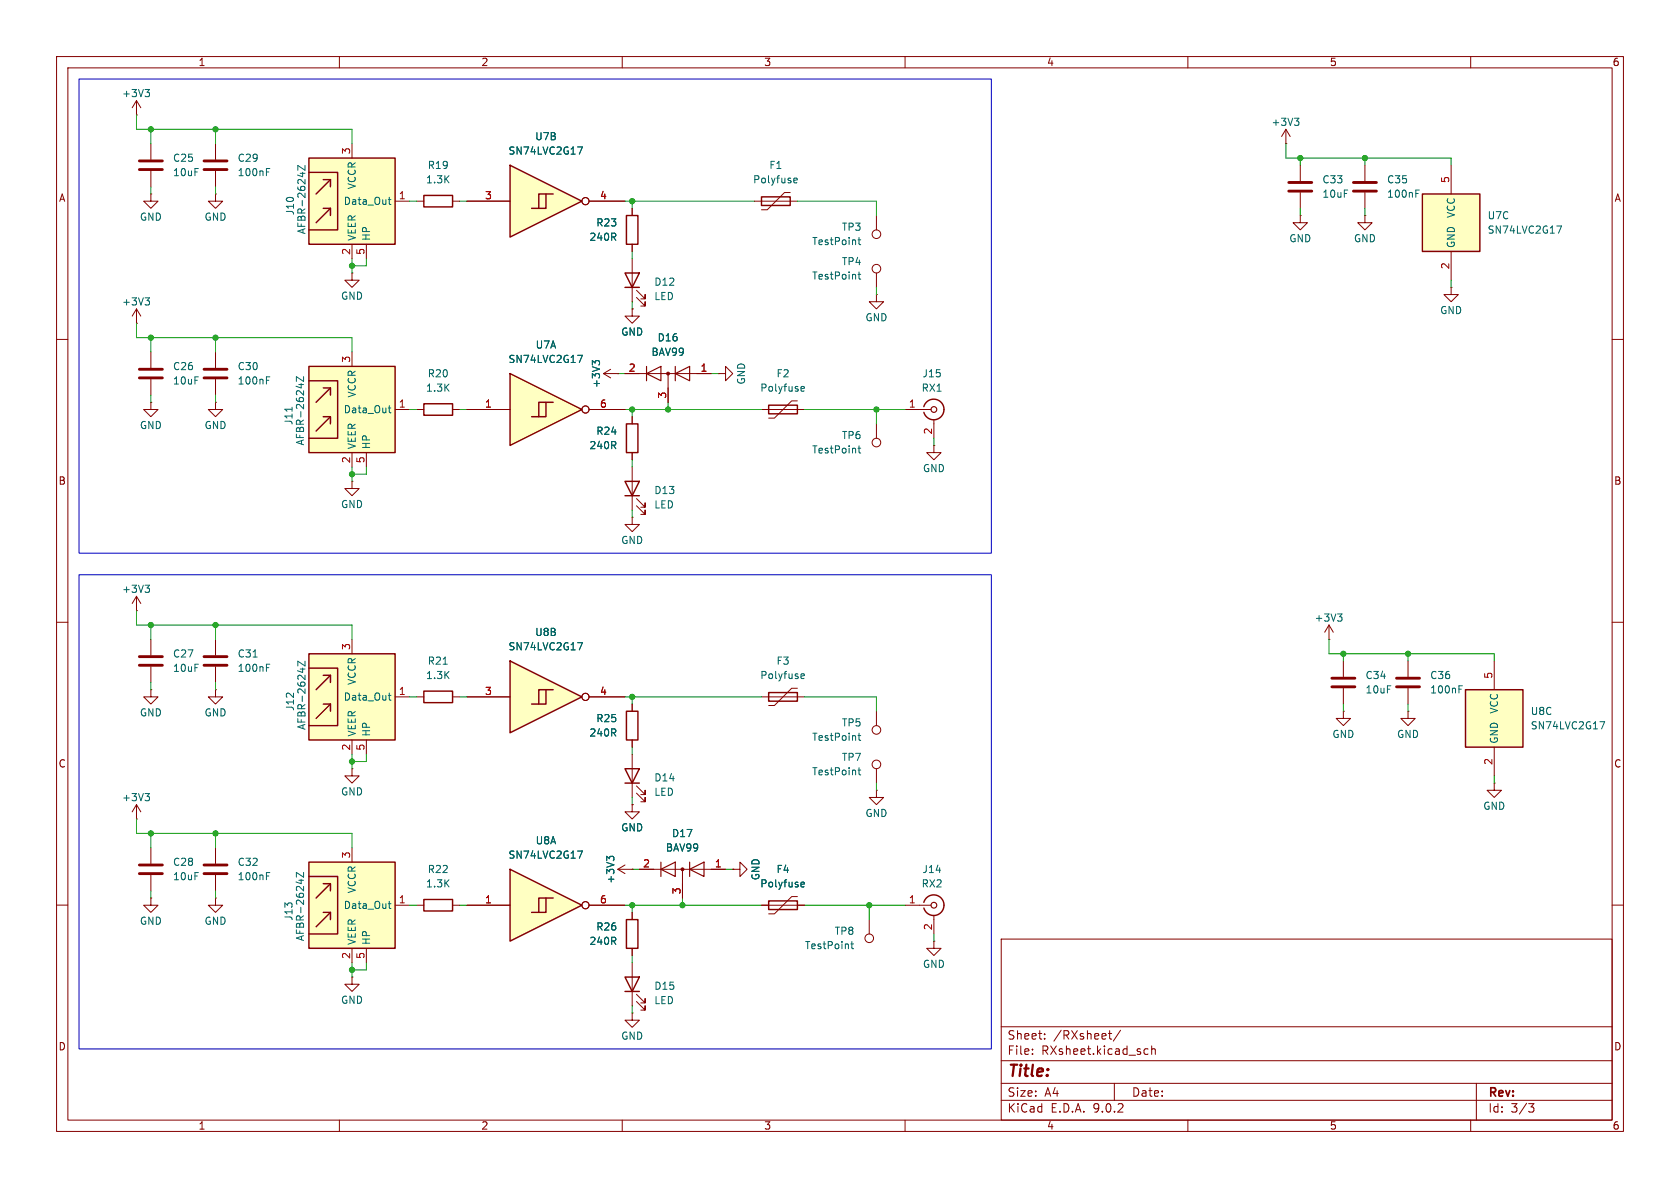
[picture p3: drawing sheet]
<svg xmlns="http://www.w3.org/2000/svg" width="297mm" height="210mm" viewBox="0 0 297 210" stroke-linecap="round" stroke-linejoin="round" font-family="sans-serif">
<g fill="none" stroke="#840000" stroke-width=".18">
<path d="M10 10h277v190h-277zM12 12h273v186h-273zM60 10v2M110 10v2M160 10v2M210 10v2M260 10v2M10 60h2M285 60h2M62.2 85.1v1.3h1.3l-1.3 1.2-1.2-1.2h1.2M62.2 85.1h.1M10 110h2"/>
<path d="M285 110h2M111.8 133.4v7.6M112.5 138.9l1.5 1.6v-.8v.8h-.7M112.5 140.2l1.5 1.5v-.7v.7h-.7M10 160h2M177 166h108v32h-108zM285 160h2M60 198v2M110 198v2M160 198v2M177 194.5h108M177 191.5h108"/>
<path d="M177 187.5h108M177 181.5h108M182.5 186.3v.1M182.5 185.5v.1M184.7 183.6v.1M184.7 182.8v.1M196 182.7h.5M196.2 182.2v1.3l.3 .2M197 191.5v3M198.1 182.1l-1.3 2M202.5 185.4l.5 .1M203 186.3l-.5 .1"/>
<path d="M203.6 185.5l.2-.1 .4 .1v.9M203.6 184.9v1.5M210 198v2M260 198v2M261 191.5v6.5M270.2 195.1h1l-.5 .6 .4 .1 .1 .5-.3 .3h-.4"/>
</g>
<path d="M110.5 135.9h2.5l-1.2 2.5zM110.5 138.4h2.5" fill="none" stroke="#840000" stroke-width=".25"/>
<g fill="#ffffc2">
<path d="M90.2 29.2l12.7 6.4-12.7 6.3z"/>
<path d="M95.2 34.3h2.6l-3.8 2.5h1.2z"/>
<path d="M96.5 34.3v2.5h-1.3z"/>
</g>
<path d="M90.2 29.2l12.7 6.4-12.7 6.3zM96.5 34.3v2.5h-1.3M97.8 34.3h-2.6v2.5h-1.2" fill="none" stroke="#840000" stroke-width=".25"/>
<g fill="none" stroke="#840000" stroke-width=".18">
<path d="M82.5 35.6h7.7M104.1 35.6h6.4"/>
<circle cx="103.5" cy="35.6" r=".63"/>
</g>
<path d="M102.1 26h.9l-.6 1.2" fill="none" stroke="#006464" stroke-width=".18"/>
<g fill="#ffffc2">
<path d="M90.2 66l12.7 6.4-12.7 6.3z"/>
<path d="M95.2 71.1h2.6l-3.8 2.6h1.2z"/>
<path d="M96.5 71.1v2.6h-1.3z"/>
</g>
<path d="M134.6 34.8h5.1v1.5h-5.1zM90.2 66l12.7 6.4-12.7 6.3zM96.5 71.1v2.6h-1.3M97.8 71.1h-2.6v2.6h-1.2M110.7 162.6h2.1v5h-2.1z" fill="none" stroke="#840000" stroke-width=".25"/>
<g fill="none" stroke="#840000" stroke-width=".18">
<path d="M133.3 35.6h7.7M139.7 34h-1l-3.1 3.1h-1M154.9 48.3v2.5M82.5 72.4h7.7M104.1 72.4h6.4M109.2 153.7l1.3 .7M109.2 153.7h2.6M110.5 152.9l-1.3 .8M111.8 142.2v1.3h-1.3l1.3 1.3 1.2-1.3h-1.2M111.8 142.2h.1M111.8 153.7h.1M62.2 172.7v1.3h1.3l-1.3 1.3-1.2-1.3h1.2"/>
<path d="M62.2 172.7h.1M111.8 179.1v1.2h-1.3l1.3 1.3 1.2-1.3h-1.2M111.8 179.1h.1M111.8 161.3v1.3M111.8 167.6v1.3"/>
<circle cx="154.9" cy="47.5" r=".76"/>
<circle cx="103.5" cy="72.4" r=".63"/>
</g>
<path d="M140.3 32.1l.2 .2h.4M140.3 31.7l.2-.2h.3l.1 .2v.1l-.6 .1M151.7 48.5h.5M151.9 48.1v1.1l.3 .1M102.1 62.8h.9l-.6 1.3M107.7 151.8l-.4-.4v.8M107.7 151.6l.3-.2h.3l.2 .2" fill="none" stroke="#006464" stroke-width=".18"/>
<path d="M54.6 152.4h15.2v15.2h-15.2z" fill="#ffffc2"/>
<path d="M54.6 152.4h15.2v15.2h-15.2zM54.6 154.9h5.1v10.2h-5.1M57.1 156.2h1.3M58.4 156.2l-2.5 2.6M58.4 156.2v1.3M57.1 161.3h1.3M58.4 161.3v1.3M58.4 161.3l-2.5 2.5" fill="none" stroke="#840000" stroke-width=".25"/>
<path d="M62.2 149.9v2.5M62.2 167.6v2.6M64.8 167.6v2.6M69.8 160h2.6" fill="none" stroke="#840000" stroke-width=".18"/>
<path d="M53.2 155.4v.8M53.7 154.2v.9l-1.3-.9v.9M68.6 159.8h.5M68.8 160.4l.3 .2" fill="none" stroke="#006464" stroke-width=".18"/>
<g fill="#ffffc2">
<path d="M90.2 153.7l12.7 6.3-12.7 6.4z"/>
<path d="M95.2 158.8h2.6l-3.8 2.5h1.2z"/>
<path d="M96.5 158.8v2.5h-1.3z"/>
</g>
<path d="M90.2 153.7l12.7 6.3-12.7 6.4zM96.5 158.8v2.5h-1.3M97.8 158.8h-2.6v2.5h-1.2" fill="none" stroke="#840000" stroke-width=".25"/>
<g fill="none" stroke="#840000" stroke-width=".18">
<path d="M110.5 66h15.2M118.1 66v5.1M82.5 160h7.7M104.1 160h6.4"/>
<circle cx="103.5" cy="160" r=".63"/>
</g>
<path d="M102.1 150.4h.9l-.6 1.3" fill="none" stroke="#006464" stroke-width=".18"/>
<path d="M114.3 66l2.5-1.2v2.5zM114.3 64.8v2.5M119.4 66l2.5-1.2v2.5zM119.4 64.8v2.5" fill="none" stroke="#840000" stroke-width=".2"/>
<circle cx="118.1" cy="66" r=".25" fill="#840000" stroke="#840000" stroke-width=".18"/>
<g fill="#ffffc2">
<path d="M90.2 116.8l12.7 6.4-12.7 6.3z"/>
<path d="M95.2 121.9h2.6l-3.8 2.6h1.2z"/>
<path d="M96.5 121.9v2.6h-1.3z"/>
</g>
<path d="M90.2 116.8l12.7 6.4-12.7 6.3zM96.5 121.9v2.6h-1.3M97.8 121.9h-2.6v2.6h-1.2M135.9 122.4h5.1v1.6h-5.1zM163.3 159.5a1.81 1.81 0 0 1 2.8-1 1.81 1.81 0 0 1 0 3 1.81 1.81 0 0 1-2.8-1" fill="none" stroke="#840000" stroke-width=".25"/>
<g fill="none" stroke="#840000" stroke-width=".18">
<path d="M154.9 38.1v2.5M24.1 108h.1M24.1 105.4l-.7 1.3M24.1 105.4l.8 1.3M24.1 105.4v2.6M26.7 113v2.8M26.7 117.9v2.8M38.1 113v2.8M38.1 117.9v2.8M26.7 121.9v1.3h1.2l-1.2 1.3-1.3-1.3h1.3M26.7 121.9h.1M38.1 121.9v1.3h1.3l-1.3 1.3-1.3-1.3h1.3"/>
<path d="M38.1 121.9h.1M82.5 123.2h7.7M104.1 123.2h6.4M134.6 123.2h7.6M141 121.7h-1l-3.1 3h-1M24.1 144.8h.1M24.1 142.2v2.6M24.1 142.2l-.7 1.3M24.1 142.2l.8 1.3M26.7 158.8v1.2h1.2l-1.2 1.3-1.3-1.3h1.3M26.7 158.8h.1M26.7 149.9v2.8"/>
<path d="M26.7 154.7v2.8M38.1 158.8v1.2h1.3l-1.3 1.3-1.3-1.3h1.3M38.1 158.8h.1M38.1 149.9v2.8M38.1 154.7v2.8M160 160h4.6M165.1 166.4v1.2h-1.3l1.3 1.3 1.3-1.3h-1.3M165.1 166.4h.1M165.1 161.8v3.3"/>
<circle cx="154.9" cy="41.4" r=".76"/>
<circle cx="103.5" cy="123.2" r=".63"/>
</g>
<g fill="none" stroke="#006464" stroke-width=".18">
<path d="M151.7 42.4h.5M151.9 42v1.1l.3 .2M25.6 103.4h.8l-.4 .5M26.2 103.9l.2 .3v.3l-.2 .2M44.7 116.1h.8M47.1 118h.4M47.1 117.4h.6M102.1 113.6h.9l-.6 1.3M141.6 119.8l.2 .2 .3-.1M141.6 119.3l.2-.2h.2l.2 .2v.1l-.6 .1M25.6 140.3h.8l-.4 .5M26.2 140.8l.2 .2v.3l-.2 .2"/>
<path d="M47.1 154.9h.4M47.1 154.2h.6"/>
</g>
<path d="M24.6 116.1h4.1M24.6 117.6h4.1M36.1 116.1h4M36.1 117.6h4M24.6 152.9h4.1M24.6 154.4h4.1M36.1 152.9h4M36.1 154.4h4" fill="none" stroke="#840000" stroke-width=".51"/>
<circle cx="165.1" cy="160" r=".51" fill="none" stroke="#840000" stroke-width=".2"/>
<path d="M54.6 115.6h15.2v15.2h-15.2z" fill="#ffffc2"/>
<g fill="none" stroke="#840000" stroke-width=".25">
<path d="M110.7 38.1h2.1v5.1h-2.1zM110.5 48.3h2.5l-1.2 2.5zM110.5 50.8h2.5M110.7 74.9h2.1v5.1h-2.1zM135.9 71.6h5.1v1.6h-5.1zM110.5 85.1h2.5l-1.2 2.5zM110.5 87.6h2.5M54.6 115.6h15.2v15.2h-15.2zM54.6 118.1h5.1v10.2h-5.1M57.1 119.4h1.3M58.4 119.4l-2.5 2.5M58.4 119.4v1.3"/>
<path d="M57.1 124.5h1.3M58.4 124.5v1.2M58.4 124.5l-2.5 2.5M74.9 122.2h5.1v2h-5.1zM110.7 125.7h2.1v5.1h-2.1zM74.9 159h5.1v2h-5.1zM135.9 159.3h5.1v1.5h-5.1zM110.5 172.7h2.5l-1.2 2.6zM110.5 175.3h2.5"/>
</g>
<g fill="none" stroke="#840000" stroke-width=".18">
<path d="M24.1 17.8l-.7 1.3M24.1 17.8l.8 1.3M24.1 17.8v2.5M24.1 20.3h.1M111.8 36.8v1.3M24.1 57.2h.1M24.1 54.6v2.6M24.1 54.6l-.7 1.3M24.1 54.6l.8 1.3M111.8 54.6v1.3h-1.3l1.3 1.3 1.2-1.3h-1.2M111.8 54.6h.1M111.8 43.2v1.3"/>
<path d="M111.8 45.7v7.6M112.5 52.6l1.5 1.5v-.8v.8h-.7M112.5 51.3l1.5 1.5v-.7v.7h-.7M154.9 52.1v1.2h-1.2l1.2 1.3 1.3-1.3h-1.3M154.9 52.1h.1M106.7 66l1.2 .8M106.7 66h2.5M107.9 65.3l-1.2 .7M109.2 66h.1M111.8 73.7v1.2M127 66h1.3v1.3l1.2-1.3-1.2-1.2v1.2M127 66h.1"/>
<path d="M134.6 72.4h7.6M141 70.9h-1l-3.1 3h-1M111.8 91.4v1.3h-1.3l1.3 1.3 1.2-1.3h-1.2M111.8 91.4h.1M111.8 80v1.3M111.8 82.6v7.6M112.5 89.4l1.5 1.5v-.7v.7h-.7M112.5 88.1l1.5 1.6v-.8v.8h-.7M62.2 113v2.6M62.2 135.9v1.3h1.3l-1.3 1.2-1.2-1.2h1.2M62.2 135.9h.1M62.2 130.8v2.6"/>
<path d="M64.8 130.8v2.6M69.8 123.2h2.6M73.7 123.2h1.2M80 123.2h1.3M111.8 124.5v1.2M111.8 130.8v1.3M154.9 139.7v1.3h-1.2l1.2 1.2 1.3-1.2h-1.3M154.9 139.7h.1M154.9 125.7v2.6M154.9 135.9v2.5M141 158.5h-1l-3.1 3h-1M73.7 160h1.2"/>
<path d="M80 160h1.3M111.8 170.2v7.6M112.5 177l1.5 1.6v-.8v.8h-.7M112.5 175.8l1.5 1.5v-.8v.8h-.7M134.6 160h7.6M153.7 162.6v2.5"/>
<circle cx="154.9" cy="129" r=".76"/>
<circle cx="154.9" cy="135.1" r=".76"/>
<circle cx="153.7" cy="165.9" r=".76"/>
</g>
<g fill="none" stroke="#006464" stroke-width=".18">
<path d="M25.6 15.8h.8l-.4 .5M26.2 16.3l.2 .2v.3l-.2 .3M25.6 52.6h.8l-.4 .5M26.2 53.1l.2 .3v.3l-.2 .2M105.2 64.2l-.5-.5v.8M105.2 64l.2-.3h.3l.3 .3M141.6 68.5l.2-.2h.2l.2 .2v.1l-.6 .1M141.6 69l.2 .2 .3-.1M53.5 118.1v.8M53.9 116.9v.8l-1.3-.8v.8M78.3 117.4h.8M68.6 122.9h.5"/>
<path d="M68.8 123.6l.3 .2M151.7 130h.5M151.7 136.1h.5M151.9 129.6v1.1l.3 .2M151.9 135.7v1.1l.3 .2M141.6 156.6l.2 .2 .3-.1M141.6 156.1l.2-.2h.2l.2 .2v.1l-.6 .2M150.4 166.9h.5M150.6 166.4v1.1l.3 .2"/>
</g>
<path d="M54.6 27.9h15.2v15.3h-15.2z" fill="#ffffc2"/>
<path d="M54.6 27.9h15.2v15.3h-15.2zM54.6 30.5h5.1v10.1h-5.1M57.1 31.8h1.3M57.1 36.8h1.3M58.4 31.8l-2.5 2.5M58.4 31.8v1.2M58.4 36.8v1.3M58.4 36.8l-2.5 2.6" fill="none" stroke="#840000" stroke-width=".25"/>
<g fill="none" stroke="#840000" stroke-width=".18">
<path d="M26.7 34.3v1.3h1.2l-1.2 1.2-1.3-1.2h1.3M26.7 34.3h.1M26.7 25.4v2.8M26.7 30.2v2.8M38.1 25.4v2.8M38.1 30.2v2.8M62.2 25.4v2.5M69.8 35.6h2.6M227.3 25.4h.1M227.3 22.9l-.7 1.2M227.3 22.9l.8 1.2M227.3 22.9v2.5"/>
<path d="M229.9 38.1v1.3h-1.3l1.3 1.2 1.2-1.2h-1.2M229.9 38.1h.1M229.9 29.2v2.8M229.9 34v2.8M241.3 38.1v1.3h-1.3l1.3 1.2 1.3-1.2h-1.3M241.3 38.1h.1M241.3 29.2v2.8M241.3 34v2.8M62.2 48.3v1.2h1.3l-1.3 1.3-1.2-1.3h1.2M62.2 48.3h.1M62.2 43.2v2.5M64.8 43.2v2.5"/>
<path d="M26.7 71.1v1.3h1.2l-1.2 1.3-1.3-1.3h1.3M26.7 71.1h.1M26.7 62.2v2.8M26.7 67.1v2.8M38.1 62.2v2.8M38.1 67.1v2.8M154.9 74.9v2.6M234.9 113h.1M234.9 110.5l-.7 1.3M234.9 110.5l.8 1.3M234.9 110.5v2.5M237.5 116.8v2.8"/>
<path d="M248.9 116.8v2.8M237.5 125.7v1.3h-1.3l1.3 1.3 1.3-1.3h-1.3M237.5 125.7h.1M237.5 121.7v2.8M248.9 125.7v1.3h-1.3l1.3 1.3 1.3-1.3h-1.3M248.9 125.7h.1M248.9 121.7v2.8M264.2 138.4v1.3h-1.3l1.3 1.3 1.2-1.3h-1.2M264.2 138.4h.1M113 153.7h15.3M120.6 153.7v5.1M129.5 153.7h1.3v1.2l1.3-1.2-1.3-1.3v1.3"/>
<path d="M129.5 153.7h.1"/>
<circle cx="154.9" cy="78.2" r=".76"/>
</g>
<g fill="none" stroke="#006464" stroke-width=".18">
<path d="M47.1 30.4h.4M47.1 29.8h.6M53.5 30.5v.7M53.9 29.2v.9l-1.3-.9v.9M68.6 35.3h.5M68.8 36l.3 .1M228.8 20.9h.8l-.4 .5M229.4 21.4l.2 .2v.3l-.2 .3M250.3 34.2h.4M250.3 33.6h.6M47.1 67.2h.4M47.1 66.6h.6"/>
<path d="M151.7 79.2h.5M151.9 78.8v1.1l.3 .2M236.5 108.5h.7l-.4 .5M237 109l.2 .3v.3l-.2 .2M257.9 121.8h.4M257.9 121.2h.6"/>
</g>
<path d="M116.8 153.7l2.6-1.3v2.5zM116.8 152.4v2.5M121.9 153.7l2.6-1.3v2.5zM121.9 152.4v2.5" fill="none" stroke="#840000" stroke-width=".2"/>
<circle cx="120.6" cy="153.7" r=".25" fill="#840000" stroke="#840000" stroke-width=".18"/>
<g fill="none" stroke="#840000" stroke-width=".51">
<path d="M24.6 28.4h4.1M24.6 30h4.1M36.1 28.4h4M36.1 30h4M227.8 32.3h4.1M227.8 33.8h4.1M239.3 32.3h4M239.3 33.8h4M24.6 65.3h4.1M24.6 66.8h4.1M36.1 65.3h4M36.1 66.8h4"/>
<path d="M235.5 119.9h4M246.9 119.9h4.1M235.5 121.4h4M246.9 121.4h4.1"/>
</g>
<path d="M259.1 121.9h10.1v10.2h-10.1z" fill="#ffffc2"/>
<path d="M163.3 71.9a1.81 1.81 0 0 1 2.8-1 1.81 1.81 0 0 1 0 2.9 1.81 1.81 0 0 1-2.8-.9M259.1 121.9h10.1v10.2h-10.1z" fill="none" stroke="#840000" stroke-width=".25"/>
<path d="M256.5 50.8v1.3h-1.2l1.2 1.2 1.3-1.2h-1.3M256.5 50.8h.1M160 72.4h4.6M165.1 78.7v1.3h-1.3l1.3 1.3 1.3-1.3h-1.3M165.1 78.7h.1M165.1 74.2v3.3M264.2 116.8v5.1M264.2 132.1v5.1" fill="none" stroke="#840000" stroke-width=".18"/>
<path d="M282.8 127.6h.9l-.6 1.2" fill="none" stroke="#006464" stroke-width=".18"/>
<circle cx="165.1" cy="72.4" r=".51" fill="none" stroke="#840000" stroke-width=".2"/>
<path d="M251.5 34.3h10.1v10.2h-10.1z" fill="#ffffc2"/>
<path d="M74.9 34.5h5.1v2.1h-5.1zM251.5 34.3h10.1v10.2h-10.1zM74.9 71.4h5.1v2h-5.1z" fill="none" stroke="#840000" stroke-width=".25"/>
<path d="M73.7 35.6h1.2M80 35.6h1.3M256.5 29.2v5.1M256.5 44.5v5M38.1 71.1v1.3h1.3l-1.3 1.3-1.3-1.3h1.3M38.1 71.1h.1M73.7 72.4h1.2M80 72.4h1.3" fill="none" stroke="#840000" stroke-width=".18"/>
<path d="M275.2 39.9h.9l-.6 1.3" fill="none" stroke="#006464" stroke-width=".18"/>
<path d="M54.6 64.8h15.2v15.2h-15.2z" fill="#ffffc2"/>
<path d="M54.6 64.8h15.2v15.2h-15.2zM54.6 67.3h5.1v10.2h-5.1M57.1 68.6h1.3M57.1 73.7h1.3M58.4 68.6l-2.5 2.5M58.4 68.6v1.3M58.4 73.7v1.2M58.4 73.7l-2.5 2.5" fill="none" stroke="#840000" stroke-width=".25"/>
<g fill="none" stroke="#840000" stroke-width=".18">
<path d="M38.1 34.3v1.3h1.3l-1.3 1.2-1.3-1.2h1.3M38.1 34.3h.1M82.5 35.6h7.7M104.1 35.6h6.4M111.8 36.8v1.3M111.8 54.6h.1M111.8 43.2v1.3M62.2 62.2v2.6M69.8 72.4h2.6M82.5 72.4h7.7M104.1 72.4h6.4M109.2 66h.1"/>
<path d="M110.5 66h2.5M111.8 73.7v1.2M118.1 68.6v2.5M123.2 66h2.5M62.2 80v2.6M64.8 80v2.6M111.8 80v1.3M82.5 123.2h7.7M104.1 123.2h6.4M111.8 124.5v1.2M111.8 130.8v1.3M111.8 142.2h.1"/>
<path d="M111.8 153.7h.1M113 153.7h2.6M120.6 156.2v2.6M125.7 153.7h2.6M129.5 153.7h.1M82.5 160h7.7M104.1 160h6.4M111.8 161.3v1.3M111.8 167.6v1.3M134.6 160h1.3M141 160h1.2"/>
<circle cx="103.5" cy="35.6" r=".63"/>
<circle cx="103.5" cy="72.4" r=".63"/>
<circle cx="103.5" cy="123.2" r=".63"/>
<circle cx="103.5" cy="160" r=".63"/>
</g>
<g fill="none" stroke="#006464" stroke-width=".18">
<path d="M102.1 26h.9l-.6 1.2M51.6 72v.7M53.2 67.8v.8M53.7 66.6v.8l-1.3-.8v.8M68.6 72.1h.5M68.8 72.8l.3 .2M102.1 62.8h.9l-.6 1.3M105.2 64.2l-.5-.5v.8M105.2 64l.2-.3h.3l.3 .3M102.1 113.6h.9l-.6 1.3M102.1 150.4h.9l-.6 1.3M107.7 151.8l-.4-.4v.8"/>
<path d="M107.7 151.6l.3-.2h.3l.2 .2M141.6 156.6l.2 .2 .3-.1M141.6 156.1l.2-.2h.2l.2 .2v.1l-.6 .2"/>
</g>
<g fill="none" stroke="#009600" stroke-width=".18">
<path d="M24.1 20.3v2.6h38.1v2.5M26.7 22.9v2.5M26.7 33v1.3M38.1 22.9v2.5M38.1 33v1.3M72.4 35.6h1.3M81.3 35.6h1.2M110.5 35.6h22.8M111.8 35.6v1.2M141 35.6h13.9v2.5M227.3 25.4v2.5h29.2v1.3M229.9 27.9v1.3"/>
<path d="M229.9 36.8v1.3M241.3 27.9v1.3M241.3 36.8v1.3M24.1 57.2v2.5h38.1v2.5M26.7 59.7v2.5M38.1 59.7v2.5M62.2 45.7v2.6M64.8 45.7v1.3h-2.6M111.8 44.5v1.2M111.8 53.3v1.3M154.9 50.8v1.3M256.5 49.5v1.3"/>
<path d="M26.7 69.9v1.2M38.1 69.9v1.2M72.4 72.4h1.3M81.3 72.4h1.2M109.2 66h1.3M110.5 72.4h24.1M111.8 72.4v1.3M118.1 71.1v1.3M125.7 66h1.3M142.2 72.4h17.8M154.9 72.4v2.5M165.1 77.5v1.2"/>
<path d="M62.2 82.6v2.5M64.8 82.6v1.2h-2.6M111.8 81.3v1.3M111.8 90.2v1.2M24.1 108v2.5h38.1v2.5M26.7 110.5v2.5M38.1 110.5v2.5M234.9 113v2.6h29.3v1.2M237.5 115.6v1.2M248.9 115.6v1.2M26.7 120.7v1.2M38.1 120.7v1.2"/>
<path d="M62.2 133.4v2.5M64.8 133.4v1.2h-2.6M72.4 123.2h1.3M81.3 123.2h1.2M110.5 123.2h24.1M111.8 123.2v1.3M111.8 132.1v1.3M142.2 123.2h12.7v2.5M154.9 138.4v1.3M237.5 124.5v1.2M248.9 124.5v1.2M264.2 137.2v1.2"/>
<path d="M24.1 144.8v2.5h38.1v2.6M26.7 147.3v2.6M26.7 157.5v1.3M38.1 147.3v2.6M38.1 157.5v1.3M111.8 141v1.2M111.8 153.7h1.2M120.6 158.8v1.2M128.3 153.7h1.2M62.2 170.2v2.5M64.8 170.2v1.3h-2.6M72.4 160h1.3"/>
<path d="M81.3 160h1.2M110.5 160h24.1M111.8 160v1.3M111.8 168.9v1.3M111.8 177.8v1.3M142.2 160h17.8M153.7 160v2.6M165.1 165.1v1.3"/>
</g>
<path d="M14 14h161.3v83.8h-161.3zM14 101.6h161.3v83.8h-161.3z" fill="none" stroke="#0000c2" stroke-width=".18"/>
<g fill="#009600" stroke="#009600" stroke-width=".18">
<circle cx="120.6" cy="160" r=".46"/>
<circle cx="111.8" cy="123.2" r=".46"/>
<circle cx="111.8" cy="160" r=".46"/>
<circle cx="153.7" cy="160" r=".46"/>
<circle cx="111.8" cy="35.6" r=".46"/>
<circle cx="111.8" cy="72.4" r=".46"/>
<circle cx="118.1" cy="72.4" r=".46"/>
<circle cx="62.2" cy="134.6" r=".46"/>
<circle cx="38.1" cy="147.3" r=".46"/>
<circle cx="26.7" cy="147.3" r=".46"/>
<circle cx="38.1" cy="110.5" r=".46"/>
<circle cx="62.2" cy="171.5" r=".46"/>
<circle cx="38.1" cy="22.9" r=".46"/>
<circle cx="62.2" cy="47" r=".46"/>
<circle cx="38.1" cy="59.7" r=".46"/>
<circle cx="26.7" cy="110.5" r=".46"/>
<circle cx="26.7" cy="59.7" r=".46"/>
<circle cx="26.7" cy="22.9" r=".46"/>
<circle cx="237.5" cy="115.6" r=".46"/>
<circle cx="248.9" cy="115.6" r=".46"/>
<circle cx="229.9" cy="27.9" r=".46"/>
<circle cx="241.3" cy="27.9" r=".46"/>
<circle cx="154.9" cy="72.4" r=".46"/>
<circle cx="62.2" cy="83.8" r=".46"/>
</g>
<text font-size="2.8" fill="#840000" x="178" y="190.9">Title:</text>
<g font-size="2.1" fill="#840000">
<text x="178" y="184">Sheet:</text>
<text x="186.2" y="184">/RXsheet/</text>
<text x="178" y="186.7">File:</text>
<text x="184.1" y="186.7">RXsheet.kicad_sch</text>
<text x="178" y="196.9">KiCad</text>
<text x="178" y="194.1">Size:</text>
<text x="184.7" y="194.1">A4</text>
<text x="185.7" y="196.9">E.D.A.</text>
<text x="193.3" y="196.9">9.0.2</text>
<text x="200" y="194.1">Date:</text>
<text x="263" y="194.3">Rev:</text>
<text x="263" y="196.9">Id:</text>
<text x="267.1" y="196.9">3/3</text>
</g>
<g font-size="1.8" fill="#840000">
<text x="35" y="11.9">1</text>
<text x="85" y="11.9">2</text>
<text x="135" y="11.9">3</text>
<text x="185" y="11.9">4</text>
<text x="235" y="11.9">5</text>
<text x="285" y="11.9">6</text>
<text x="10.3" y="35.9">A</text>
<text x="285.3" y="35.9">A</text>
<text x="10.3" y="85.9">B</text>
<text x="285.3" y="85.9">B</text>
<text x="10.3" y="135.9">C</text>
<text x="285.3" y="135.9">C</text>
<text x="10.3" y="185.9">D</text>
<text x="285.3" y="185.9">D</text>
<text x="35" y="199.9">1</text>
<text x="85" y="199.9">2</text>
<text x="135" y="199.9">3</text>
<text x="185" y="199.9">4</text>
<text x="235" y="199.9">5</text>
<text x="285" y="199.9">6</text>
</g>
<g font-size="1.8" fill="#006464">
<text x="21.5" y="17.4">+3V3</text>
<text x="224.7" y="22.5">+3V3</text>
<text x="30.5" y="28.8">C25</text>
<text x="41.9" y="28.8">C29</text>
<text x="89.8" y="27.5">SN74LVC2G17</text>
<text x="94.5" y="25">U7B</text>
<text x="30.5" y="31.3">10uF</text>
<text x="41.9" y="31.3">100nF</text>
<text x="63.1" y="33.5" transform="rotate(-90 63.1 33.5)">VCCR</text>
<text x="75.2" y="32.6">1.3K</text>
<text x="75.5" y="30.1">R19</text>
<text x="133" y="32.6">Polyfuse</text>
<text x="135.9" y="30.1">F1</text>
<text x="233.7" y="32.6">C33</text>
<text x="233.7" y="35.2">10uF</text>
<text x="245.1" y="35.2">100nF</text>
<text x="245.1" y="32.6">C35</text>
<text x="24.6" y="39.2">GND</text>
<text x="36.1" y="39.2">GND</text>
<text x="52.2" y="38.1" transform="rotate(-90 52.2 38.1)">J10</text>
<text x="54.2" y="41.5" transform="rotate(-90 54.2 41.5)">AFBR-2624Z</text>
<text x="60.7" y="36.4">Data_Out</text>
<text x="105.3" y="40.2">R23</text>
<text x="148.7" y="41">TP3</text>
<text x="257.4" y="38.6" transform="rotate(-90 257.4 38.6)">VCC</text>
<text x="262.9" y="39">U7C</text>
<text x="262.9" y="41.5">SN74LVC2G17</text>
<text x="63.1" y="42.7" transform="rotate(-90 63.1 42.7)">VEER</text>
<text x="65.6" y="42.7" transform="rotate(-90 65.6 42.7)">HP</text>
<text x="104.1" y="42.8">240R</text>
<text x="143.5" y="43.5">TestPoint</text>
<text x="148.7" y="47.1">TP4</text>
<text x="227.8" y="43">GND</text>
<text x="239.3" y="43">GND</text>
<text x="257.4" y="43.9" transform="rotate(-90 257.4 43.9)">GND</text>
<text x="60.2" y="53.2">GND</text>
<text x="115.6" y="53.3">LED</text>
<text x="115.6" y="50.7">D12</text>
<text x="143.5" y="49.6">TestPoint</text>
<text x="21.5" y="54.2">+3V3</text>
<text x="109.7" y="59.5">GND</text>
<text x="152.9" y="57">GND</text>
<text x="254.5" y="55.7">GND</text>
<text x="30.5" y="65.6">C26</text>
<text x="41.9" y="65.6">C30</text>
<text x="89.8" y="64.4">SN74LVC2G17</text>
<text x="94.6" y="61.8">U7A</text>
<text x="115.1" y="63.1">BAV99</text>
<text x="116.2" y="60.6">D16</text>
<text x="30.5" y="68.2">10uF</text>
<text x="41.9" y="68.2">100nF</text>
<text x="63.1" y="70.4" transform="rotate(-90 63.1 70.4)">VCCR</text>
<text x="75.2" y="69.4">1.3K</text>
<text x="75.5" y="66.9">R20</text>
<text x="106.3" y="68.7" transform="rotate(-90 106.3 68.7)">+3V3</text>
<text x="131.9" y="68.1" transform="rotate(-90 131.9 68.1)">GND</text>
<text x="134.3" y="69.4">Polyfuse</text>
<text x="137.2" y="66.9">F2</text>
<text x="162.8" y="69.4">RX1</text>
<text x="163" y="66.9">J15</text>
<text x="24.6" y="76">GND</text>
<text x="36.1" y="76">GND</text>
<text x="51.9" y="75.2" transform="rotate(-90 51.9 75.2)">J11</text>
<text x="60.7" y="73.3">Data_Out</text>
<text x="105.3" y="77.1">R24</text>
<text x="148.7" y="77.8">TP6</text>
<text x="53.9" y="78.8" transform="rotate(-90 53.9 78.8)">AFBR-2624Z</text>
<text x="63.1" y="79.5" transform="rotate(-90 63.1 79.5)">VEER</text>
<text x="65.6" y="79.5" transform="rotate(-90 65.6 79.5)">HP</text>
<text x="104.1" y="79.6">240R</text>
<text x="143.5" y="80.4">TestPoint</text>
<text x="163.1" y="83.7">GND</text>
<text x="115.6" y="87.5">D13</text>
<text x="60.2" y="90">GND</text>
<text x="115.6" y="90.1">LED</text>
<text x="109.7" y="96.4">GND</text>
<text x="21.5" y="105">+3V3</text>
<text x="94.5" y="112.6">U8B</text>
<text x="232.3" y="110.1">+3V3</text>
<text x="30.5" y="116.4">C27</text>
<text x="30.5" y="119">10uF</text>
<text x="41.9" y="119">100nF</text>
<text x="41.9" y="116.4">C31</text>
<text x="75.5" y="117.7">R21</text>
<text x="89.8" y="115.2">SN74LVC2G17</text>
<text x="137.2" y="117.7">F3</text>
<text x="52.2" y="125.8" transform="rotate(-90 52.2 125.8)">J12</text>
<text x="60.7" y="124.1">Data_Out</text>
<text x="63.1" y="121.2" transform="rotate(-90 63.1 121.2)">VCCR</text>
<text x="75.2" y="120.2">1.3K</text>
<text x="134.3" y="120.2">Polyfuse</text>
<text x="241.3" y="120.2">C34</text>
<text x="241.3" y="122.8">10uF</text>
<text x="252.7" y="122.8">100nF</text>
<text x="252.7" y="120.2">C36</text>
<text x="24.6" y="126.8">GND</text>
<text x="36.1" y="126.8">GND</text>
<text x="54.2" y="129.1" transform="rotate(-90 54.2 129.1)">AFBR-2624Z</text>
<text x="63.1" y="130.3" transform="rotate(-90 63.1 130.3)">VEER</text>
<text x="65.6" y="130.3" transform="rotate(-90 65.6 130.3)">HP</text>
<text x="104.1" y="130.4">240R</text>
<text x="105.3" y="127.9">R25</text>
<text x="143.5" y="131.2">TestPoint</text>
<text x="148.7" y="128.6">TP5</text>
<text x="235.5" y="130.7">GND</text>
<text x="246.9" y="130.7">GND</text>
<text x="265" y="131.6" transform="rotate(-90 265 131.6)">GND</text>
<text x="265" y="126.3" transform="rotate(-90 265 126.3)">VCC</text>
<text x="270.5" y="126.6">U8C</text>
<text x="270.5" y="129.1">SN74LVC2G17</text>
<text x="143.5" y="137.3">TestPoint</text>
<text x="148.7" y="134.7">TP7</text>
<text x="21.5" y="141.8">+3V3</text>
<text x="60.2" y="140.8">GND</text>
<text x="115.6" y="140.9">LED</text>
<text x="115.6" y="138.3">D14</text>
<text x="262.1" y="143.4">GND</text>
<text x="94.6" y="149.5">U8A</text>
<text x="109.7" y="147.2">GND</text>
<text x="118.7" y="148.2">D17</text>
<text x="152.9" y="144.6">GND</text>
<text x="30.5" y="153.3">C28</text>
<text x="30.5" y="155.8">10uF</text>
<text x="41.9" y="155.8">100nF</text>
<text x="41.9" y="153.3">C32</text>
<text x="75.5" y="154.5">R22</text>
<text x="89.8" y="152">SN74LVC2G17</text>
<text x="117.6" y="150.7">BAV99</text>
<text x="134.5" y="155.7" transform="rotate(-90 134.5 155.7)">GND</text>
<text x="137.2" y="154.5">F4</text>
<text x="163" y="154.5">J14</text>
<text x="60.7" y="160.9">Data_Out</text>
<text x="63.1" y="158" transform="rotate(-90 63.1 158)">VCCR</text>
<text x="75.2" y="157.1">1.3K</text>
<text x="108.8" y="156.3" transform="rotate(-90 108.8 156.3)">+3V3</text>
<text x="134.3" y="157.1">Polyfuse</text>
<text x="162.8" y="157.1">RX2</text>
<text x="24.6" y="163.7">GND</text>
<text x="36.1" y="163.7">GND</text>
<text x="51.9" y="162.9" transform="rotate(-90 51.9 162.9)">J13</text>
<text x="53.9" y="166.5" transform="rotate(-90 53.9 166.5)">AFBR-2624Z</text>
<text x="63.1" y="167.1" transform="rotate(-90 63.1 167.1)">VEER</text>
<text x="65.6" y="167.1" transform="rotate(-90 65.6 167.1)">HP</text>
<text x="104.1" y="167.2">240R</text>
<text x="105.3" y="164.7">R26</text>
<text x="142.2" y="168">TestPoint</text>
<text x="147.5" y="165.5">TP8</text>
<text x="163.1" y="171.3">GND</text>
<text x="60.2" y="177.6">GND</text>
<text x="115.6" y="177.7">LED</text>
<text x="115.6" y="175.2">D15</text>
<text x="109.7" y="184">GND</text>
</g>
<g font-size="1.8" fill="#a90000">
<text x="62" y="27.4" transform="rotate(-90 62 27.4)">3</text>
<text x="70.4" y="35.3">1</text>
<text x="85.7" y="35.3">3</text>
<text x="106" y="35.3">4</text>
<text x="256.3" y="32.5" transform="rotate(-90 256.3 32.5)">5</text>
<text x="62" y="45.2" transform="rotate(-90 62 45.2)">2</text>
<text x="64.5" y="45.2" transform="rotate(-90 64.5 45.2)">5</text>
<text x="256.3" y="47.7" transform="rotate(-90 256.3 47.7)">2</text>
<text x="62" y="64.2" transform="rotate(-90 62 64.2)">3</text>
<text x="111.1" y="65.8">2</text>
<text x="123.8" y="65.8">1</text>
<text x="117.9" y="70.6" transform="rotate(-90 117.9 70.6)">3</text>
<text x="70.4" y="72.1">1</text>
<text x="85.7" y="72.1">1</text>
<text x="106" y="72.1">6</text>
<text x="160.6" y="72.1">1</text>
<text x="164.8" y="76.9" transform="rotate(-90 164.8 76.9)">2</text>
<text x="62" y="82" transform="rotate(-90 62 82)">2</text>
<text x="64.5" y="82" transform="rotate(-90 64.5 82)">5</text>
<text x="62" y="115" transform="rotate(-90 62 115)">3</text>
<text x="70.4" y="122.9">1</text>
<text x="85.7" y="122.9">3</text>
<text x="106" y="122.9">4</text>
<text x="263.9" y="120.1" transform="rotate(-90 263.9 120.1)">5</text>
<text x="62" y="132.8" transform="rotate(-90 62 132.8)">2</text>
<text x="64.5" y="132.8" transform="rotate(-90 64.5 132.8)">5</text>
<text x="263.9" y="135.3" transform="rotate(-90 263.9 135.3)">2</text>
<text x="62" y="151.8" transform="rotate(-90 62 151.8)">3</text>
<text x="113.6" y="153.4">2</text>
<text x="126.3" y="153.4">1</text>
<text x="70.4" y="159.8">1</text>
<text x="85.7" y="159.8">1</text>
<text x="106" y="159.8">6</text>
<text x="120.4" y="158.2" transform="rotate(-90 120.4 158.2)">3</text>
<text x="160.6" y="159.8">1</text>
<text x="164.8" y="164.5" transform="rotate(-90 164.8 164.5)">2</text>
<text x="62" y="169.6" transform="rotate(-90 62 169.6)">2</text>
<text x="64.5" y="169.6" transform="rotate(-90 64.5 169.6)">5</text>
</g>
</svg>
